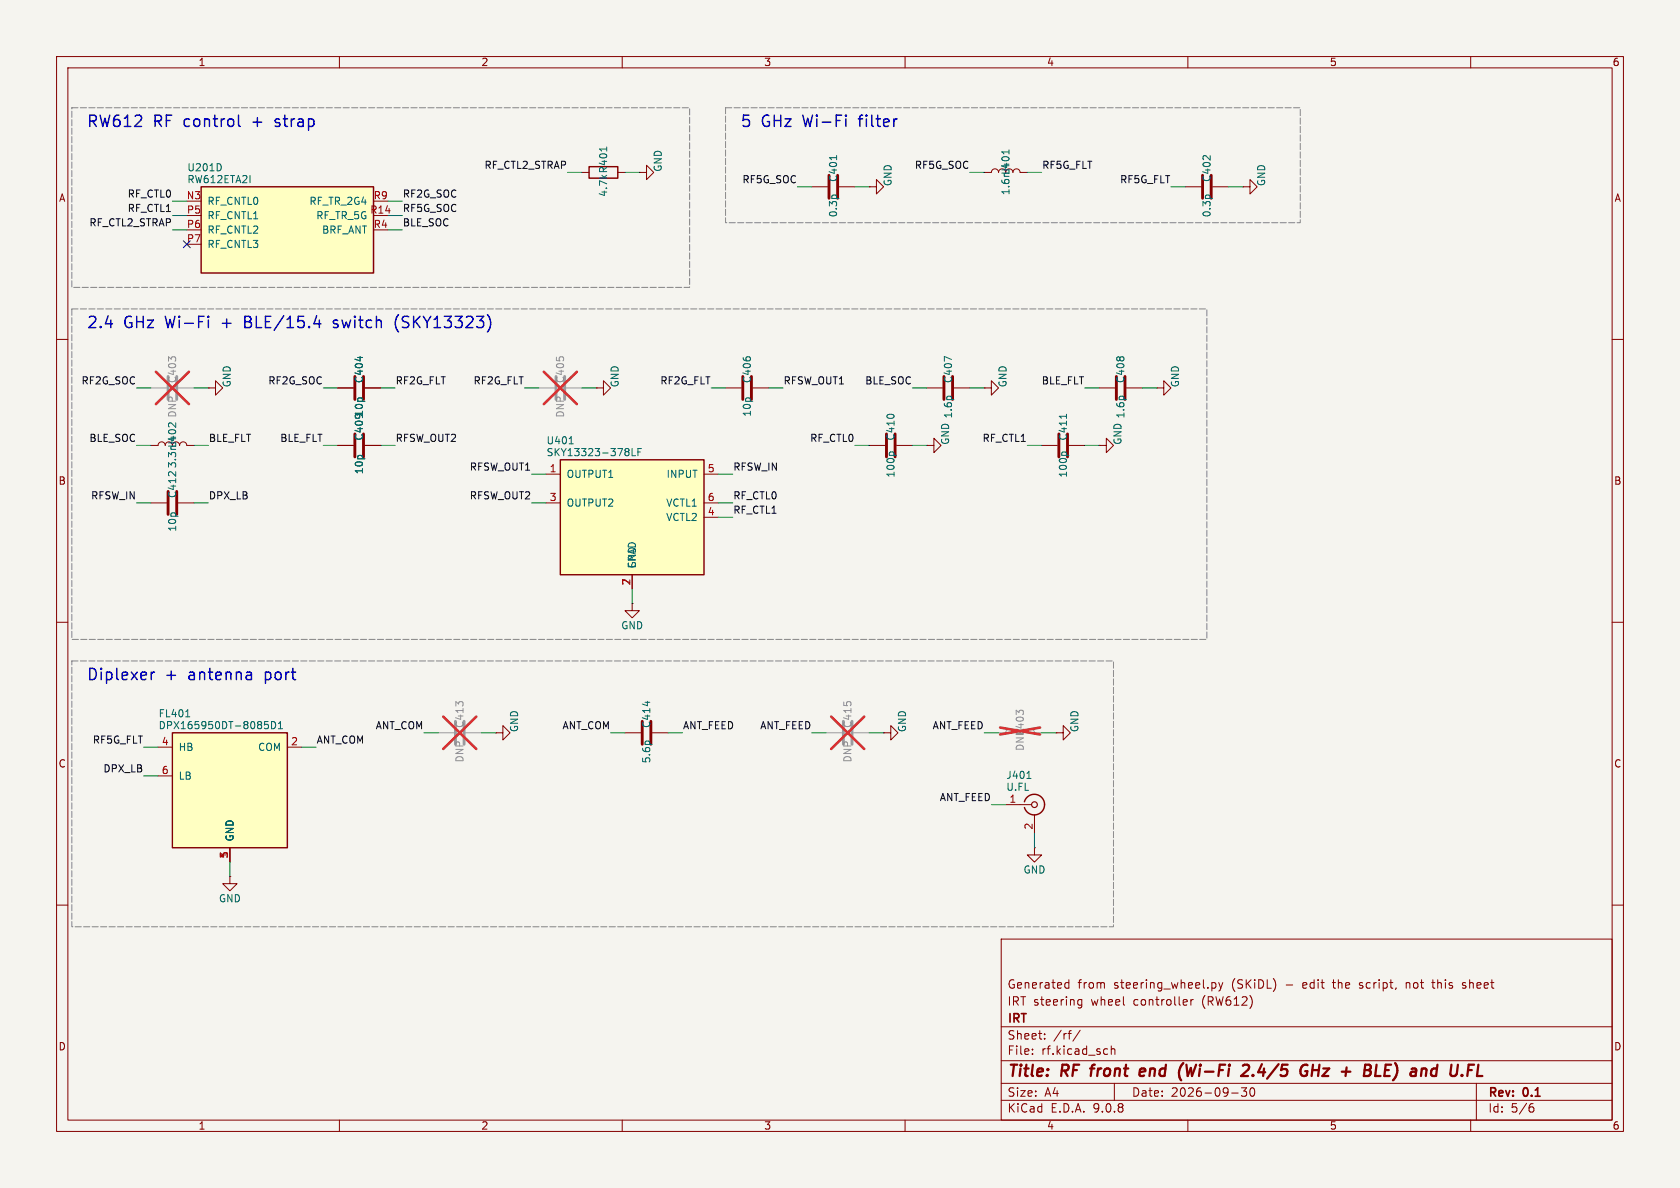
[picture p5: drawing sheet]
<svg xmlns="http://www.w3.org/2000/svg" width="297mm" height="210mm" viewBox="0 0 297 210" stroke-linecap="round" stroke-linejoin="round" font-family="sans-serif">
<path d="M0 0h297v210h-297z" fill="#f5f4ef" stroke="#f5f4ef" stroke-width=".18"/>
<g fill="none" stroke="#840000" stroke-width=".18">
<path d="M10 10h277v190h-277zM12 12h273v186h-273zM60 10v2M110 10v2M160 10v2M210 10v2M260 10v2M10 60h2M285 60h2M10 110h2M285 110h2M10 160h2"/>
<path d="M177 166h108v32h-108zM188.4 174.6h.6M188.4 173.8h.6M189 173.2v1.5M190.7 177.6h.5M190.7 176.8h.5M191.2 176.7v1.2l-.2 .3-.4-.1M209.8 176.8l.1 .3-.7 .1M210.5 176.7v1M211 176.7l-.3 .1-.2 .2M214.4 173.7h.3l.3 .3-.1 .6-.5 .1M215.5 173.7l.3 1"/>
<path d="M215.8 174.7l-.1 .4-.2 .1M216.2 173.7l-.4 1M240.3 174.6l.2 .1M240.4 173.8v.3M248.6 173.7v1M248.8 173.7l-.2 .1M253.1 173.7h.6M253.3 173.2v1.3l.4 .2M258.5 174.6h.6M259.1 173.8l-.4-.1-.2 .2 .1 .2 .5 .2M285 160h2M60 198v2"/>
<path d="M110 198v2M160 198v2M177 194.5h108M177 191.5h108M177 187.5h108M177 181.5h108M182.5 186.3v.1M182.5 185.5v.1M184.7 183.6v.1M184.7 182.8v.1M191 182.1l-1.3 2M196.5 184.9v1.5"/>
<path d="M196.5 185.5l.2-.1 .3 .1 .1 .9M197 191.5v3M210 198v2M217.7 193.2h1.2M219.5 192.3h.9l-.5 .6 .4 .1v.7l-.2 .1h-.4l-.2-.1M221.1 192.4l.2-.1a.81 .81 0 0 1 .6 .6 .81 .81 0 0 1-.3 .8l-.1 .1a.81 .81 0 0 1-.4-1.4zM260 198v2M261 191.5v6.5M270.6 195.7h.4l.2 .3-.1 .5-.5 .1M271 195.1l-.4 .1"/>
</g>
<g fill="none" stroke="#840000" stroke-width=".4">
<path d="M192.7 188.9h.8M193 188.5l-.2 1.7M202.4 189l-.2-.1-.6 .1-.2 .9 .3 .3 .6-.1M202.5 189.4l-1 .1M209.2 187.9l-.1 .1M209.7 188.2l.3 2 .5-1.4M219.7 188.4l.3-.2h.5a.45 .45 0 0 1 .3 .6l-.1 .3-1.3 1.1h1.2M221.5 190l.1 .1-.1 .1M221.5 190l-.1 .1 .1 .1M221.5 190v.2M230.7 189.4h.4l-.1 .6a.68 .68 0 0 1-1-.1M231.2 188.3a.77 .77 0 0 0-1.1 .4"/>
<path d="M232 189.2h1.1M232.1 188.2l-.2 2M233.3 188.2l-.3 2M242.4 188.6l-.4-.4h-.6l-.3 2h.8M243.4 188.2l-.3 2M244.9 189.2h.6M245.9 188.2h-.9l-.3 2h1M261.1 190.2h1"/>
</g>
<path d="M30.5 129.5h20.3v20.4h-20.3z" fill="#ffffc2"/>
<path d="M30.5 129.5h20.3v20.4h-20.3z" fill="none" stroke="#840000" stroke-width=".25"/>
<g fill="none" stroke="#840000" stroke-width=".18">
<path d="M153.7 78.7h2.8M158.5 78.7h2.8M163.8 78.7h1.3v-1.2l1.3 1.2-1.3 1.3v-1.3M163.8 78.7h.1M163.8 68.6h2.8M168.7 68.6h2.7M174 68.6h1.3v-1.3l1.2 1.3-1.2 1.3v-1.3M174 68.6h.1M194.3 78.7h1.3v-1.2l1.2 1.2-1.2 1.3v-1.3M194.3 78.7h.1M194.3 68.6h2.8M199.1 68.6h2.8"/>
<path d="M27.9 132.1h2.6M27.9 137.2h2.6M50.8 132.1h2.5M87.6 129.5h1.3v-1.2l1.3 1.2-1.3 1.3v-1.3M87.6 129.5h.1M40.6 149.9v2.5"/>
</g>
<path d="M167.5 70.1h.6M168.2 63.6l-1.3-.6v.9M198 70.1h.6M157.2 80.1l.3-.2h.3l.3 .2M32.8 126.7h.8M46.8 127.5h.6M46.8 128.1l.4-.1 .3 .3-.2 .5h-.5M48 127.5a.64 .64 0 0 1 .7 .7 .64 .64 0 0 1-.7 .6zM49.2 128.8h.7M49.2 127.9l.4-.4v1.3" fill="none" stroke="#006464" stroke-width=".18"/>
<path d="M156.7 76.7v4.1M158.2 76.7v4.1M166.9 66.5v4.1M168.4 66.5v4.1M197.4 66.5v4.1M198.9 66.5v4.1" fill="none" stroke="#840000" stroke-width=".51"/>
<path d="M99.1 81.3h25.4v20.3h-25.4z" fill="#ffffc2"/>
<path d="M99.1 81.3h25.4v20.3h-25.4zM181.1 141.7a1.81 1.81 0 0 1 2.8-1 1.81 1.81 0 0 1 0 3 1.81 1.81 0 0 1-2.8-1" fill="none" stroke="#840000" stroke-width=".25"/>
<g fill="none" stroke="#840000" stroke-width=".18">
<path d="M209.5 33h2.8M214.4 33h2.8M219.7 33h1.3v-1.2l1.2 1.2-1.2 1.3v-1.3M219.7 33h.1M26.7 78.7h1.2a.64 .64 0 0 1 .7-.6 .64 .64 0 0 1 .6 .6 .64 .64 0 0 1 .6-.6 .64 .64 0 0 1 .7 .6M31.7 78.7a.64 .64 0 0 1 .7-.6 .64 .64 0 0 1 .6 .6h1.3M36.8 68.6h1.3v-1.3l1.3 1.3-1.3 1.3v-1.3M36.8 68.6h.1M59.7 78.7h2.8M59.7 68.6h2.8M64.5 78.7h2.8M64.5 68.6h2.8"/>
<path d="M105.4 68.6h1.3v-1.3l1.2 1.3-1.2 1.3v-1.3M105.4 68.6h.1M128.3 68.6h2.8M133.1 68.6h2.8M96.5 83.8h2.6M96.5 88.9h2.6M124.5 83.8h2.5M124.5 88.9h2.5M124.5 91.4h2.5M111.8 106.7v1.3h1.2l-1.2 1.2-1.3-1.2h1.3M111.8 106.7h.1M111.8 101.6v2.5"/>
<path d="M110.5 129.5h2.8M115.3 129.5h2.8M186.7 129.5h1.3v-1.2l1.2 1.2-1.2 1.3v-1.3M186.7 129.5h.1M40.6 154.9v1.3h1.3l-1.3 1.3-1.2-1.3h1.2M40.6 154.9h.1M177.8 142.2h4.6M182.9 149.9v1.2h1.2l-1.2 1.3-1.3-1.3h1.3M182.9 149.9h.1M182.9 144v3.3"/>
</g>
<g fill="none" stroke="#006464" stroke-width=".18">
<path d="M213.2 34.5h.6M29.9 74.8h.4M31.1 74.8v.7M63.7 63v.8M100.6 78.5h.7M111.1 79.4v.3M111.1 80v.4M111.7 79.3v1.3h.7M112.8 79.9h.4M113.4 79.3h-.6v1.3M114.2 131.1h.6M114.5 124v.8"/>
<path d="M181.5 137.6h.8"/>
</g>
<path d="M212.6 31v4.1M214.1 31v4.1M62.7 66.5v4.1M62.7 76.7v4.1M64.3 66.5v4.1M64.3 76.7v4.1M131.3 66.5v4.1M132.8 66.5v4.1M113.5 127.5v4.1M115.1 127.5v4.1" fill="none" stroke="#840000" stroke-width=".51"/>
<path d="M29.7 66.5v4.1M31.2 66.5v4.1M98.3 66.5v4.1M99.8 66.5v4.1M80.5 127.5v4.1M82 127.5v4.1" fill="none" stroke="#9c9b98" stroke-width=".51"/>
<path d="M26.7 68.6h2.8M31.5 68.6h2.8M95.2 68.6h2.8M100.1 68.6h2.8M77.5 129.5h2.8M82.3 129.5h2.8" fill="none" stroke="#9c9b98" stroke-width=".18"/>
<path d="M27.6 65.7l5.8 5.7M33.4 65.7l-5.8 5.7M96.1 65.7l5.9 5.7M102 65.7l-5.9 5.7M78.4 126.7l5.8 5.7M84.2 126.7l-5.8 5.7" fill="none" stroke="#e12e31" stroke-width=".46"/>
<circle cx="182.9" cy="142.2" r=".51" fill="none" stroke="#840000" stroke-width=".2"/>
<path d="M35.6 33h30.4v15.3h-30.4z" fill="#ffffc2"/>
<path d="M35.6 33h30.4v15.3h-30.4zM104.1 29.5h5.1v2h-5.1z" fill="none" stroke="#840000" stroke-width=".25"/>
<path d="M39.1 29.2v.7M107.3 26v.7M147.2 34.5h.6M147.9 27.5v.7M178.4 26.5v.7M63.7 63v.8M188.5 73.2v.8M187.7 80.1l.2-.2h.4l.2 .2" fill="none" stroke="#006464" stroke-width=".18"/>
<g fill="none" stroke="#840000" stroke-width=".18">
<path d="M102.9 30.5h1.2M109.2 30.5h1.3M113 30.5h1.3v-1.3l1.3 1.3-1.3 1.3v-1.3M113 30.5h.1M143.5 33h2.8M148.3 33h2.8M153.7 33h1.2v-1.2l1.3 1.2-1.3 1.3v-1.3M153.7 33h.1M174 30.5h1.3a.64 .64 0 0 1 .6-.7 .64 .64 0 0 1 .6 .7 .64 .64 0 0 1 .7-.7 .64 .64 0 0 1 .6 .7M179.1 30.5a.64 .64 0 0 1 .6-.7 .64 .64 0 0 1 .6 .7h1.3M59.7 78.7h2.8M59.7 68.6h2.8"/>
<path d="M64.5 78.7h2.8M64.5 68.6h2.8M184.1 78.7h2.8M189 78.7h2.8M204.5 68.6h1.2v-1.3l1.3 1.3-1.3 1.3v-1.3M204.5 68.6h.1M26.7 88.9h2.8M31.5 88.9h2.8M156.2 129.5h1.3v-1.2l1.2 1.2-1.2 1.3v-1.3M156.2 129.5h.1"/>
</g>
<path d="M146.6 31v4.1M148.1 31v4.1M187.2 76.7v4.1M188.7 76.7v4.1M29.7 86.9v4M31.2 86.9v4" fill="none" stroke="#840000" stroke-width=".51"/>
<path d="M149.1 127.5v4.1M150.6 127.5v4.1" fill="none" stroke="#9c9b98" stroke-width=".51"/>
<path d="M146 129.5h2.8M150.9 129.5h2.8M176.5 129.5h1.3a.64 .64 0 0 1 .6-.6 .64 .64 0 0 1 .7 .6 .64 .64 0 0 1 .6-.6 .64 .64 0 0 1 .6 .6M181.6 129.5a.64 .64 0 0 1 .6-.6 .64 .64 0 0 1 .7 .6h1.2" fill="none" stroke="#9c9b98" stroke-width=".18"/>
<path d="M146.9 126.7l5.9 5.7M152.8 126.7l-5.9 5.7M176.8 128.6l7.1 1.2M183.9 128.6l-7.1 1.2" fill="none" stroke="#e12e31" stroke-width=".46"/>
<path d="M180.1 126l-.5-.4v.7M180.3 125.6h.5" fill="none" stroke="#939391" stroke-width=".18"/>
<g fill="none" stroke="#009600" stroke-width=".18">
<path d="M30.5 38.1h2.5M30.5 35.6h2.5M68.6 38.1h2.5M68.6 35.6h2.5M100.3 30.5h2.6M110.5 30.5h2.5M141 33h2.5M151.1 33h2.6M171.4 30.5h2.6M181.6 30.5h2.5M207 33h2.5M217.2 33h2.5"/>
<path d="M30.5 40.6h2.5M68.6 40.6h2.5M24.1 78.7h2.6M24.1 68.6h2.6M34.3 78.7h2.5M34.3 68.6h2.5M57.1 78.7h2.6M57.1 68.6h2.6M67.3 78.7h2.5M67.3 68.6h2.5M92.7 68.6h2.5M102.9 68.6h2.5"/>
<path d="M125.7 68.6h2.6M135.9 68.6h2.5M151.1 78.7h2.6M161.3 78.7h2.5M161.3 68.6h2.5M171.4 68.6h2.6M181.6 78.7h2.5M191.8 78.7h2.5M191.8 68.6h2.5M201.9 68.6h2.6M24.1 88.9h2.6M34.3 88.9h2.5"/>
<path d="M94 83.8h2.5M94 88.9h2.5M127 83.8h2.5M127 88.9h2.5M127 91.4h2.5M111.8 104.1v2.6M25.4 137.2h2.5M25.4 132.1h2.5M53.3 132.1h2.6M74.9 129.5h2.6M85.1 129.5h2.5M107.9 129.5h2.6"/>
<path d="M118.1 129.5h2.5M143.5 129.5h2.5M153.7 129.5h2.5M174 129.5h2.5M184.1 129.5h2.6M40.6 152.4v2.5M175.3 142.2h2.5M182.9 147.3v2.6"/>
</g>
<path d="M32.4 42.6l1.2 1.2M33.6 42.6l-1.2 1.2" fill="none" stroke="#000084" stroke-width=".18"/>
<path d="M48.6 22.3l.2 .1M48.7 21.1l-.1 .2 .1 .3M43.3 56.9h.7M44 55.9h-.7v2h.8M58.9 57.8l.6 .1M59.5 56.6l-.5 .1-.1 .2 .1 .3h.5M70.5 55.6a2.29 2.29 0 0 0 0 3.1M27.1 118.8h.2" fill="none" stroke="#0000c2" stroke-width=".25"/>
<path d="M12.7 19.1h109.2v31.7h-109.2zM128.3 19.1h101.6v20.3h-101.6zM12.7 54.6h200.7v58.4h-200.7zM12.7 116.8h184.1v47h-184.1z" fill="none" stroke="#848484" stroke-width=".18" stroke-dasharray="1.1 .4"/>
<g font-size="2.8" fill="#0000c2">
<text x="15.2" y="22.6">RW612</text>
<text x="27.1" y="22.6">RF control</text>
<text x="45.2" y="22.6">+</text>
<text x="49.5" y="22.6">strap</text>
<text x="130.8" y="22.6">5</text>
<text x="134.6" y="22.6">GHz</text>
<text x="142.2" y="22.6">Wi-Fi</text>
<text x="152.5" y="22.6">filter</text>
<text x="15.2" y="58.2">2.4</text>
<text x="21.9" y="58.2">GHz</text>
<text x="29.5" y="58.2">Wi-Fi</text>
<text x="39.8" y="58.2">+</text>
<text x="44.1" y="58.2">BLE/15.4</text>
<text x="60.2" y="58.2">switch</text>
<text x="71.4" y="58.2">(SKY13323)</text>
<text x="15.2" y="120.4">Diplexer</text>
<text x="29.2" y="120.4">+</text>
<text x="33.6" y="120.4">antenna</text>
<text x="47.4" y="120.4">port</text>
</g>
<g font-size="2.8" fill="#840000">
<text x="178" y="190.9">Title:</text>
<text x="187.7" y="190.9">RF</text>
<text x="193.7" y="190.9">front</text>
<text x="203.2" y="190.9">end</text>
<text x="210.8" y="190.9">(Wi-Fi</text>
<text x="222.9" y="190.9">2.4/5</text>
<text x="233.9" y="190.9">GHz</text>
<text x="242" y="190.9">+</text>
<text x="246.8" y="190.9">BLE)</text>
<text x="255.9" y="190.9">and</text>
</g>
<g font-size="2.1" fill="#840000">
<text x="178" y="178">IRT steering</text>
<text x="178" y="175">Generated</text>
<text x="190.5" y="175">from</text>
<text x="193" y="178">wheel</text>
<text x="197" y="175">steering_wheel.py</text>
<text x="200.5" y="178">controller</text>
<text x="212.8" y="178">(RW612)</text>
<text x="217.9" y="175">(SKiDL)</text>
<text x="227.6" y="175">-</text>
<text x="230.7" y="175">edit</text>
<text x="236.2" y="175">the</text>
<text x="241" y="175">script,</text>
<text x="249.4" y="175">not</text>
<text x="254.3" y="175">this</text>
<text x="259.7" y="175">sheet</text>
<text x="178" y="184">Sheet:</text>
<text x="178" y="181.2">IRT</text>
<text x="186.2" y="184">/rf/</text>
<text x="178" y="186.7">File:</text>
<text x="184.1" y="186.7">rf.kicad_sch</text>
<text x="178" y="196.9">KiCad</text>
<text x="178" y="194.1">Size:</text>
<text x="184.7" y="194.1">A4</text>
<text x="185.7" y="196.9">E.D.A.</text>
<text x="193.3" y="196.9">9.0.8</text>
<text x="200" y="194.1">Date:</text>
<text x="207" y="194.1">2026-09-30</text>
<text x="263" y="194.3">Rev:</text>
<text x="263" y="196.9">Id:</text>
<text x="267.1" y="196.9">5/6</text>
<text x="269.4" y="194.3">0.1</text>
</g>
<g font-size="1.8" fill="#840000">
<text x="35" y="11.9">1</text>
<text x="85" y="11.9">2</text>
<text x="135" y="11.9">3</text>
<text x="185" y="11.9">4</text>
<text x="235" y="11.9">5</text>
<text x="285" y="11.9">6</text>
<text x="10.3" y="35.9">A</text>
<text x="285.3" y="35.9">A</text>
<text x="10.3" y="85.9">B</text>
<text x="285.3" y="85.9">B</text>
<text x="10.3" y="135.9">C</text>
<text x="285.3" y="135.9">C</text>
<text x="10.3" y="185.9">D</text>
<text x="285.3" y="185.9">D</text>
<text x="35" y="199.9">1</text>
<text x="85" y="199.9">2</text>
<text x="135" y="199.9">3</text>
<text x="185" y="199.9">4</text>
<text x="235" y="199.9">5</text>
<text x="285" y="199.9">6</text>
</g>
<g font-size="1.8" fill="#0f0f0f">
<text x="85.6" y="29.9">RF_CTL2_STRAP</text>
<text x="161.6" y="29.9">RF5G_SOC</text>
<text x="184.1" y="29.9">RF5G_FLT</text>
<text x="22.5" y="35">RF_CTL0</text>
<text x="71.1" y="35">RF2G_SOC</text>
<text x="131.2" y="32.5">RF5G_SOC</text>
<text x="197.9" y="32.5">RF5G_FLT</text>
<text x="15.7" y="40.1">RF_CTL2_STRAP</text>
<text x="22.5" y="37.6">RF_CTL1</text>
<text x="71.1" y="40.1">BLE_SOC</text>
<text x="71.1" y="37.6">RF5G_SOC</text>
<text x="14.3" y="68">RF2G_SOC</text>
<text x="47.3" y="68">RF2G_SOC</text>
<text x="69.8" y="68">RF2G_FLT</text>
<text x="83.6" y="68">RF2G_FLT</text>
<text x="116.6" y="68">RF2G_FLT</text>
<text x="138.4" y="68">RFSW_OUT1</text>
<text x="152.9" y="68">BLE_SOC</text>
<text x="184.1" y="68">BLE_FLT</text>
<text x="15.7" y="78.2">BLE_SOC</text>
<text x="36.8" y="78.2">BLE_FLT</text>
<text x="49.4" y="78.2">BLE_FLT</text>
<text x="69.8" y="78.2">RFSW_OUT2</text>
<text x="83" y="83.3">RFSW_OUT1</text>
<text x="129.5" y="83.3">RFSW_IN</text>
<text x="143.1" y="78.2">RF_CTL0</text>
<text x="173.6" y="78.2">RF_CTL1</text>
<text x="16" y="88.4">RFSW_IN</text>
<text x="36.8" y="88.4">DPX_LB</text>
<text x="83" y="88.4">RFSW_OUT2</text>
<text x="129.5" y="88.4">RF_CTL0</text>
<text x="129.5" y="90.9">RF_CTL1</text>
<text x="16.3" y="131.5">RF5G_FLT</text>
<text x="55.9" y="131.5">ANT_COM</text>
<text x="66.3" y="129">ANT_COM</text>
<text x="99.3" y="129">ANT_COM</text>
<text x="120.6" y="129">ANT_FEED</text>
<text x="134.3" y="129">ANT_FEED</text>
<text x="164.8" y="129">ANT_FEED</text>
<text x="18.2" y="136.6">DPX_LB</text>
<text x="166" y="141.7">ANT_FEED</text>
</g>
<g font-size="1.8" fill="#a90000">
<text x="32.9" y="35.3">N3</text>
<text x="66" y="35.3">R9</text>
<text x="32.9" y="37.8">P5</text>
<text x="32.9" y="40.4">P6</text>
<text x="65.4" y="37.8">R14</text>
<text x="66" y="40.4">R4</text>
<text x="32.9" y="42.9">P7</text>
<text x="97.1" y="83.6">1</text>
<text x="125" y="83.6">5</text>
<text x="97.1" y="88.6">3</text>
<text x="125" y="88.6">6</text>
<text x="125" y="91.2">4</text>
<text x="111.5" y="103.6" transform="rotate(-90 111.5 103.6)">7</text>
<text x="28.5" y="131.8">4</text>
<text x="51.4" y="131.8">2</text>
<text x="28.5" y="136.9">6</text>
<text x="178.4" y="142">1</text>
<text x="182.6" y="146.8" transform="rotate(-90 182.6 146.8)">2</text>
<text x="40.4" y="151.8" transform="rotate(-90 40.4 151.8)">1</text>
</g>
<g font-size="1.8" fill="#006464">
<text x="33" y="30.5">U201D</text>
<text x="33" y="32.6">RW612ETA2I</text>
<text x="107.5" y="34.9" transform="rotate(-90 107.5 34.9)">4.7k</text>
<text x="107.5" y="30.7" transform="rotate(-90 107.5 30.7)">R401</text>
<text x="117.2" y="30.5" transform="rotate(-90 117.2 30.5)">GND</text>
<text x="148.2" y="32.3" transform="rotate(-90 148.2 32.3)">C401</text>
<text x="157.8" y="33" transform="rotate(-90 157.8 33)">GND</text>
<text x="178.7" y="34.6" transform="rotate(-90 178.7 34.6)">1.6nH</text>
<text x="178.7" y="31" transform="rotate(-90 178.7 31)">L401</text>
<text x="214.2" y="32.3" transform="rotate(-90 214.2 32.3)">C402</text>
<text x="223.9" y="33" transform="rotate(-90 223.9 33)">GND</text>
<text x="36.6" y="36.4">RF_CNTL0</text>
<text x="36.6" y="39">RF_CNTL1</text>
<text x="36.6" y="41.5">RF_CNTL2</text>
<text x="54.6" y="36.4">RF_TR_2G4</text>
<text x="55.8" y="39">RF_TR_5G</text>
<text x="56.8" y="41.5">BRF_ANT</text>
<text x="148.2" y="38.5" transform="rotate(-90 148.2 38.5)">0.3p</text>
<text x="214.2" y="38.5" transform="rotate(-90 214.2 38.5)">0.3p</text>
<text x="36.6" y="44">RF_CNTL3</text>
<text x="41" y="68.6" transform="rotate(-90 41 68.6)">GND</text>
<text x="64.4" y="67.8" transform="rotate(-90 64.4 67.8)">C404</text>
<text x="109.6" y="68.6" transform="rotate(-90 109.6 68.6)">GND</text>
<text x="132.9" y="67.8" transform="rotate(-90 132.9 67.8)">C406</text>
<text x="168.5" y="67.8" transform="rotate(-90 168.5 67.8)">C407</text>
<text x="178.2" y="68.6" transform="rotate(-90 178.2 68.6)">GND</text>
<text x="199" y="67.8" transform="rotate(-90 199 67.8)">C408</text>
<text x="208.6" y="68.6" transform="rotate(-90 208.6 68.6)">GND</text>
<text x="64.4" y="78" transform="rotate(-90 64.4 78)">C40910p</text>
<text x="132.9" y="73.8" transform="rotate(-90 132.9 73.8)">10p</text>
<text x="158.3" y="78" transform="rotate(-90 158.3 78)">C410</text>
<text x="168.5" y="74.1" transform="rotate(-90 168.5 74.1)">1.6p</text>
<text x="188.8" y="78" transform="rotate(-90 188.8 78)">C411</text>
<text x="199" y="74.1" transform="rotate(-90 199 74.1)">1.6p</text>
<text x="31.3" y="82.9" transform="rotate(-90 31.3 82.9)">3.3nH</text>
<text x="31.3" y="79.3" transform="rotate(-90 31.3 79.3)">L402</text>
<text x="64.4" y="83.9" transform="rotate(-90 64.4 83.9)">10p</text>
<text x="96.5" y="78.7">U401</text>
<text x="96.5" y="80.8">SKY13323-378LF</text>
<text x="168" y="78.7" transform="rotate(-90 168 78.7)">GND</text>
<text x="198.5" y="78.7" transform="rotate(-90 198.5 78.7)">GND</text>
<text x="31.3" y="88.1" transform="rotate(-90 31.3 88.1)">C412</text>
<text x="100.1" y="84.7">OUTPUT1</text>
<text x="100.1" y="89.8">OUTPUT2</text>
<text x="117.7" y="89.8">VCTL1</text>
<text x="117.7" y="84.7">INPUT</text>
<text x="158.3" y="84.5" transform="rotate(-90 158.3 84.5)">100p</text>
<text x="188.8" y="84.5" transform="rotate(-90 188.8 84.5)">100p</text>
<text x="31.3" y="94.1" transform="rotate(-90 31.3 94.1)">10p</text>
<text x="117.7" y="92.3">VCTL2</text>
<text x="112.6" y="100.6" transform="rotate(-90 112.6 100.6)">GND</text>
<text x="112.6" y="100.6" transform="rotate(-90 112.6 100.6)">EPAD</text>
<text x="109.7" y="111.4">GND</text>
<text x="27.9" y="127">FL401</text>
<text x="27.9" y="129.1">DPX165950DT-8085D1</text>
<text x="91.8" y="129.5" transform="rotate(-90 91.8 129.5)">GND</text>
<text x="115.2" y="128.8" transform="rotate(-90 115.2 128.8)">C414</text>
<text x="160.4" y="129.5" transform="rotate(-90 160.4 129.5)">GND</text>
<text x="190.9" y="129.5" transform="rotate(-90 190.9 129.5)">GND</text>
<text x="31.5" y="132.9">HB</text>
<text x="45.5" y="132.9">COM</text>
<text x="115.2" y="135" transform="rotate(-90 115.2 135)">5.6p</text>
<text x="177.8" y="137.9">J401</text>
<text x="31.5" y="138">LB</text>
<text x="177.8" y="140">U.FL</text>
<text x="41.5" y="148.8" transform="rotate(-90 41.5 148.8)">GND</text>
<text x="180.8" y="154.6">GND</text>
<text x="38.6" y="159.7">GND</text>
</g>
<g font-size="1.8" fill="#939391">
<text x="31.3" y="67.8" transform="rotate(-90 31.3 67.8)">C403</text>
<text x="99.9" y="67.8" transform="rotate(-90 99.9 67.8)">C405</text>
<text x="31.3" y="73.9" transform="rotate(-90 31.3 73.9)">DNP</text>
<text x="99.9" y="73.9" transform="rotate(-90 99.9 73.9)">DNP</text>
<text x="82.1" y="128.8" transform="rotate(-90 82.1 128.8)">C413</text>
<text x="150.7" y="128.8" transform="rotate(-90 150.7 128.8)">C415</text>
<text x="181.2" y="130.1" transform="rotate(-90 181.2 130.1)">L403</text>
<text x="82.1" y="134.9" transform="rotate(-90 82.1 134.9)">DNP</text>
<text x="150.7" y="134.9" transform="rotate(-90 150.7 134.9)">DNP</text>
<text x="181.2" y="132.8" transform="rotate(-90 181.2 132.8)">DNP</text>
</g>
</svg>
